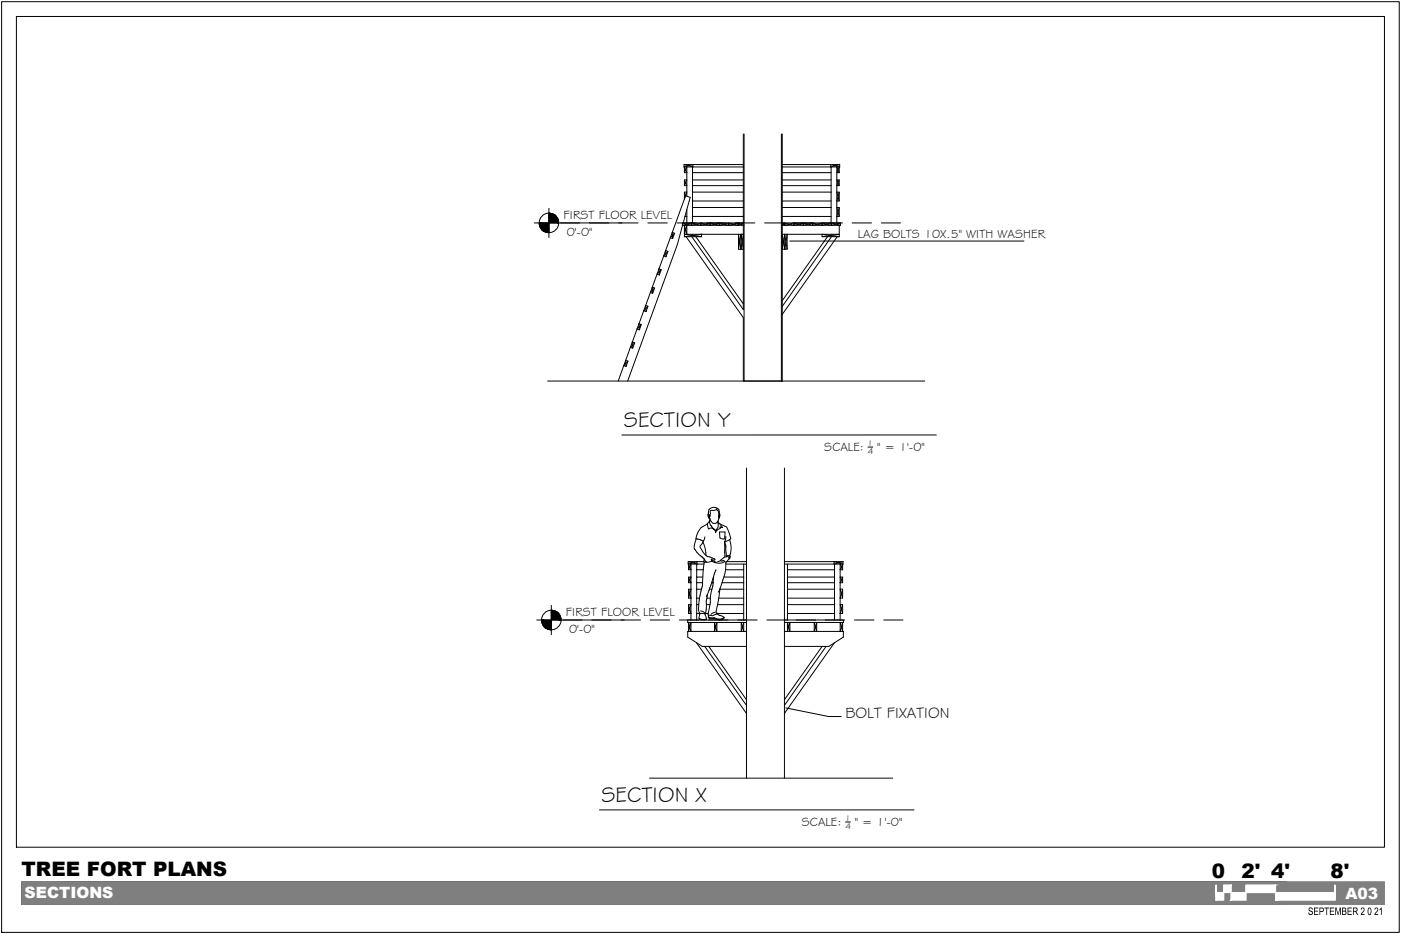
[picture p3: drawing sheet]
<svg xmlns="http://www.w3.org/2000/svg" width="457mm" height="305mm" viewBox="0 0 457 305" stroke-linecap="round" stroke-linejoin="round" font-family="sans-serif">
<!-- layer: 0 -->
<g fill="none" stroke="#000" stroke-width=".33">
<path d="M5.4 5.4h446.4v271.1h-446.4zM223.4 54.5v1.8h.7M223.4 54.5h.7v6.1M224.1 58.7h-.7v1.9h.7M224.1 54.5h18.5M226 58.7h16.6M226 54.5v6.1M226 56.3h16.6M226.1 53.7h-2.9l.2 .8M226.1 53.7h16.5M226.1 53.7v.8M242.6 54.5v6.1"/>
<path d="M242.6 43.7v10.8M255.3 58.7h15.9M255.3 54.5v13.2M255.3 53.7h15.8M255.3 54.5h15.8M255.3 56.3h15.9M255.3 43.7v10.8M271.2 54.5v6.1M273.1 56.3v2.4M218.8 77.6l-1.6 4.2M222.7 73.5l-1.7 6.3-16.2 44.6M223.4 76.5v.7h3.7"/>
<path d="M223.5 70.6l1.7-6.2-1.5-.5-4.3 11.9M223.5 70.6h.6M223.5 70.6l-.5 2.1M223.9 77.2l18.7 26.5v20.7h.2M224.1 60.6v3.4M224.1 68.4v4.3M224.1 62.7h-.7v2.2M224.1 76.5h16.9M225.8 77.2l16.8 23.8v-19.7M226 67.7h16.6M226 62.7h16.6M226 67.7v5"/>
<path d="M226 62.7v5M226 70.6h16.6M226 60.6h16.6M226 65.6h16.6M226 60.6v2.1M227.1 77.2l15.5 22M228.6 73.5h.2M229 76.5v.7h-1.9M231.7 73.5h.1M234.7 73.5h.2M237.8 73.5h.1M240.8 73.5h.1"/>
<path d="M241.8 76.5h.8M242.6 67.7v13.6M242.6 60.6v7.1M255.3 67.7h15.9M255.3 62.7h15.9M255.3 76.5v26.1M255.3 67.7v8.8M255.3 76.5h.1M255.3 70.6h15.9M255.3 60.6h15.9M255.3 65.6h15.9M256 73.5h.2"/>
<path d="M256.1 76.5h-.8v4.8h.8M256.9 76.5h16.2M259.1 73.5h.1M262.1 73.5h.1M265.2 73.5h.1M268.2 73.5h.1M270 77.2l-14.7 20.9M271.2 67.7v5M271.2 62.7v5M271.2 60.6v2.1M271.4 77.2l-16.1 22.8M273.1 60.6v2.1"/>
<path d="M273.1 65.6v2.1M273.1 70.6v2.1M273.2 77.2l-17.9 25.4M273.9 76.5v.7h-2.2h-3.4v-.7M212.2 95.5l-1.5 4.2M214.4 89.5l-1.5 4.2M216.6 83.5l-1.5 4.2M241.8 81.3h.8M203.6 119.3l-1.9 5.1M205.7 113.3l-1.5 4.3M207.9 107.4l-1.5 4.2M210.1 101.4l-1.6 4.2"/>
<path d="M255.3 102.6v21.8h-.3M227.2 175.8l2.3 .8M227.2 175.8l-.6 2.3a4.1 4.1 0 0 0 2.3 3.5l.9 .9M229.4 176.9l-1 1.5 2 2.9M229.4 176.9l.6 1.7 .4 2.7M229.5 176.6l-.1 .3M230 175.2l-.5 1.4M230.8 171a5.8 5.8 0 0 0-3.7 4.8h.1M231.2 167.7l.6 .8 .1-1a.59 .59 0 0 1-.1-.8 .59 .59 0 0 1 .8-.1h.3a1.09 1.09 0 0 1 1.3 0 1.09 1.09 0 0 1 .4 1.3l-.1 .5M231.2 167.7a.95 .95 0 0 0 .4 1.4M231.3 168.1l.1 .5M231.5 168.4l.1 .7"/>
<path d="M231.6 169.1v.1M231.6 169.2v.1M231.6 169.3v.6M231.6 169.3l1.1 1.5h.9l.6-.7M231.6 169.9l.1 1.2 1.8 2.1-.4-.4a1.21 1.21 0 0 0-1.9-.1l-.4-1.8zM233.9 166.2v-.4a1.55 1.55 0 0 1 .9 1.9M233.9 165.8a1.79 1.79 0 0 0-2 0 1.79 1.79 0 0 0-.7 1.9M234.3 170.3l1.5 1.9-.8-.2 .1 .4-1 .6-.5 .8-.1-.5a2.82 2.82 0 0 0 .8-3zM234.5 168.4v.6M234.8 168.2l-.1 .4M234.8 173.6h1.8v.5a1.48 1.48 0 0 1-.5 1.8l-1.2-.4zM234.8 167.7l-.3 .7"/>
<path d="M234.8 167.7l.1 .6-.6 2M234.9 171l.8 .3a2.28 2.28 0 0 1 2.1 2.2l.7 2.3-.8 .6-1.1 .3M236.6 176.7l.3 1.4 .2 3.3M236.6 176.7l-.1 5.1M236.9 175.1l-.3 1.6M238.1 176.1a7.7 7.7 0 0 1-.2 5.8M225.5 185.9v2.4M225.5 190.2v2.1M225.5 195.2v2.1M227.4 185.9h2.1M227.4 197.3v5M227.4 190.2h1.9"/>
<path d="M227.4 195.2h.9M227.4 184.1v13.2M227.4 192.3h1.5M227.4 188.3h1.9M227.4 197.3h.6M227.5 183.3h2.2M227.5 184.1h2.2M228.6 199.3l1.3 .6M229.5 185.9l-.2 2.4a25.3 25.3 0 0 1-1.1 7.5l-.2 3.2 .4 1.2M229.8 183.5l-.3 2.4M229.8 182.5l.6 .8M229.8 182.5l-.1 1 .3 .1 .4-.3"/>
<path d="M230.4 181.3l2.9 1.2-.3 .3-.9-.2M230.5 197.3h1.2M230.7 195.2h1.1M230.8 194.1l-.3 .6M230.8 194.1l-.6 6.3-1.8-.2M231.5 192.3h.8M232.1 182.6l.1 .5M232.1 182.6l1.7 .9M232.1 182.6h.1M232.2 183.1a1.71 1.71 0 0 1-1.8 .2M232.2 183.1a4 4 0 0 0 4.2 .2M232.2 190.2h.5"/>
<path d="M232.8 188.3h.1M232.9 188.1l-2.1 6M232.9 188.1l-.3 3.1a19.1 19.1 0 0 0-.9 6.1l-.6 3 .1 .4M233.4 199.9l-1.4 .6M233.7 185.9l-.8 2.2M234.2 197.3h8.5M234.5 195.2h8.2M234.9 192.3h7.8M234.9 192.1l-1.2 7.4 .3 .8M235.2 182.8l-1 .5M235.2 182.8a2.18 2.18 0 0 1 2.7-.9l-.1 .6a.86 .86 0 0 1-.6 .8 .86 .86 0 0 1-.9-.3l-.3-.1-.7 .2zM235.6 190.2h7.1"/>
<path d="M235.6 190.2l-1.2 3M236.2 182.9h.1M236.2 188.3h6.5M236.8 185.9h5.9M236.9 184.1h6.7M237 183.4l-.1 .3a15.2 15.2 0 0 1-1.3 6.5M237.1 181.4l.7-.1 .4 .2M237.1 181.4v.3M237.1 183.3h6.5M237.9 182.4h.2M238.2 181.5l-.1 .9zM242.7 197.3v5"/>
<path d="M242.7 184.1v13.2M256 184.1h16.2M256 183.3h16.2M257 197.3v5M257 190.2h15.3M257 195.2h15.3M257 184.1v13.2M257 185.9h15.3M257 188.3h15.3M257 192.3h15.3M257 197.3h15.3M272.3 197.3v5"/>
<path d="M272.3 184.1v13.2M274.2 185.9v2.4M274.2 190.2v2.1M274.2 195.2v2.1M224.7 206.1h-.3v1.8l4.8 3h.8M225.5 206.1h7.7M225.5 200.2v2.1M227.2 209.7l16.4 23.1M227.4 200.2h1M228.1 201.8a2.2 2.2 0 0 0 2.4 .3v-.1M228.4 200.2l-.3 1.4a1.6 1.6 0 0 0 2.4 .2l-.4-1.5M230 210.9h13.6"/>
<path d="M230 210.9l13.6 19.3M230.3 200.2h.8M231.2 201.1a1.93 1.93 0 0 0 2 .5 2.56 2.56 0 0 0 3.1-.1 1.65 1.65 0 0 1-2.7 .5l-2-.1-.4-.4zM231.2 200.7v.4M231.3 210.9l12.3 17.5M234 200.3l2.3 1.2M234 200.3l-1.5 .7-1.3-.3M234 206.1h7.9M234.1 200.2h8.6M242.7 206.1h.9M256 210.9h12.3M256 206.1h1"/>
<path d="M257 200.2h15.3M257.8 206.1h7.9M266.5 206.1h7.7M268.3 210.9l-12.3 17.4M269.6 210.9l-13.6 19.3M272.3 209.8l-16.3 23M274.2 200.2v2.1M275 206.1h.2v1.8l-4.7 3h-2.2M7.1 287.8h412.6v7.3h-412.6z"/>
</g>
<!-- layer: SectionCutEdges -->
<g fill="none" stroke="#000" stroke-width=".33">
<path d="M242.8 43.7v80.7h12.2v-80.7M271.1 53.7h2.9v.8h-2.9zM273.1 54.5v1.8h.8v-1.8M273.1 58.7h.8v1.9h-.8zM219.4 75.8l.7 .3-.6 1.8-.7-.3zM223.4 73.5h.7v3h-.7zM223.4 73.5h-.7v-.8h2.9v.8h-1.5M225.7 72.7h2.9v.8h-2.9zM228.8 72.7h2.9v.8h-2.9zM231.8 72.7h2.9v.8h-2.9zM234.9 72.7h2.9v.8h-2.9zM237.9 72.7h2.9v.8h-2.9z"/>
<path d="M241 76.5h.8v4.8h-.8zM242.6 72.7h-1.7v.8h1.7M255.3 72.7h.7v.8h-.7M256.1 76.5h.8v4.8h-.8zM256.2 72.7h2.9v.8h-2.9zM259.2 72.7h2.9v.8h-2.9zM262.2 72.7h3v.8h-3zM265.3 72.7h2.9v.8h-2.9zM268.3 72.7h2.9v.8h-2.9zM273.1 67.7h.8v2.9h-.8zM273.1 62.7h.8v2.9h-.8zM273.9 73.5h.4v-.8h-2.9v.8h2.5v3h-.8"/>
<path d="M210.7 99.7l.8 .2-.7 1.8-.7-.3zM212.9 93.7l.7 .3-.6 1.7-.8-.2zM215.1 87.7l.7 .3-.6 1.7-.8-.2zM217.2 81.8l.8 .2-.7 1.8-.7-.3zM204.2 117.6l.7 .3-.6 1.7-.7-.3zM206.4 111.6l.7 .3-.6 1.7-.8-.3zM208.5 105.6l.8 .3-.7 1.8-.7-.3zM243.6 152.7v49.6M256 152.7v49.6M224.7 184.1l-.1-.8h2.9v.8h-2M224.7 184.1h.8v1.8h-.8zM224.7 188.3h.8v1.9h-.8z"/>
<path d="M224.7 197.3h.8v2.9h-.8zM224.7 192.3h.8v2.9h-.8zM274.2 197.3h.8v2.9h-.8zM274.2 188.3h.8v1.9h-.8zM274.2 184.1h.8v1.8h-.8zM274.2 192.3h.8v2.9h-.8zM274.2 184.1h-2v-.8h2.9l-.1 .8M224.7 203.1v3h.8v-3M233.2 203.1h.8v3h-.8zM234 203.1h7.9M241.9 203.1h.8v3h-.8zM242.7 203.1h.9"/>
<path d="M243.6 202.3h-19.2v.8h8.8M243.6 202.3v51.6M256 202.3v51.6M256 203.1h1M256 202.3h19.2v.8h-.2M257 203.1h.8v3h-.8zM257.8 203.1h7.9M265.7 203.1h.8v3h-.8zM266.5 203.1h7.7M274.2 203.1h.8v3h-.8zM212 253.9h79.3"/>
</g>
<!-- layer: 0 -->
<g fill="#000" stroke="#000" stroke-width=".33">
<circle cx="232.7" cy="190.2" r=".08"/>
<circle cx="228.4" cy="200.2" r=".08"/>
</g>
<!-- layer: jts_A-1 -->
<g fill="none" stroke="#000" stroke-width=".33">
<path d="M.5 .6h456.1v303.7h-456.1zM223.2 53.7l2.9 .8M223.4 54.5l.7 1.8M223.4 58.7l.7 1.9M224.1 54.5l-.7 1.8M224.1 58.7l-.7 1.9M226.1 53.7l-2.9 .8M271.1 53.7l2.9 .8M273.1 54.5l.8 1.8M273.1 58.7l.8 1.9M273.9 54.5l-.8 1.8M273.9 58.7l-.8 1.9"/>
<path d="M274 53.7l-2.9 .8M182.9 72.7h6.3M192.4 72.7h6.3M201.9 72.7h6.3M211.4 72.7h6.4M219.4 75.8l.1 2.1M220.1 76.1l-1.3 1.5M220.9 72.7h6.4M222.7 72.7l2.9 .8M223.4 62.7l.4 1.2M223.4 73.5l.7 3M224.1 62.7l-.7 2.2"/>
<path d="M224.1 73.5l-.7 3 5.6 .7M225.6 72.7l-2.9 .8M225.7 72.7l2.9 .8M228.6 72.7l-2.9 .8M228.8 72.7l2.9 .8M229 76.5l-5.6 .7M230.5 72.7h6.3M231.7 72.7l-2.9 .8M231.8 72.7l2.9 .8M234.7 72.7l-2.9 .8M234.9 72.7l2.9 .8M237.8 72.7l-2.9 .8"/>
<path d="M237.9 72.7l2.9 .8M240 72.7h6.3M240.8 72.7l-2.9 .8M240.9 72.7l1.7 .8M242.6 72.7l-1.7 .8M242.6 76.5l-.8 4.8-.8-4.8M249.5 72.7h6.4M255.3 76.5l.8 4.8 .8-4.8M256 72.7l-.7 .8v-.8l.7 .8M256.2 72.7l2.9 .8M259.2 72.7l2.9 .8M262.1 72.7l-2.9 .8"/>
<path d="M262.2 72.7l3 .8M265.2 72.7l-3 .8M265.3 72.7l2.9 .8M265.4 72.7h-6.4l-2.8 .8M268.2 72.7l-2.9 .8M268.3 76.5l5.6 .7M268.3 72.7l2.9 .8M268.6 72.7h6.3M271.2 72.7l-2.9 .8M271.4 72.7l2.9 .8M273.1 62.7l.8 2.9M273.1 67.7l.8 2.9"/>
<path d="M273.9 62.7l-.8 2.9M273.9 67.7l-.8 2.9M273.9 76.5l-5.6 .7M274.3 72.7l-2.9 .8M278.1 72.7h6.3M287.6 72.7h6.3M210.7 99.7l.1 2M211.5 99.9l-1.4 1.5M212.9 93.7v2M213.6 94l-1.4 1.5M215.1 87.7l.1 2M215.8 88l-1.4 1.5"/>
<path d="M217.2 81.8l.1 2M218 82l-1.4 1.5M241 81.3l.8-4.8 .8 4.8M255.3 81.3l.8-4.8 .8 4.8M204.2 117.6l.1 2M204.9 117.9l-1.3 1.4M206.4 111.6v2M207.1 111.9l-1.4 1.4M208.5 105.6l.1 2.1M209.3 105.9l-1.4 1.5M178.7 124.4h123.1M224.6 183.3l2.9 .8"/>
<path d="M224.7 197.3l.8 2.9M224.7 192.3l.8 2.9M224.7 188.3l.8 1.9M224.7 184.1l.8 1.8M225.5 197.3l-.8 2.9M225.5 192.3l-.8 2.9M225.5 188.3l-.8 1.9M225.5 184.1l-.8 1.8M227.5 183.3l-2.9 .8M272.2 183.3l2.9 .8M274.2 197.3l.8 2.9M274.2 184.1l.8 1.8"/>
<path d="M274.2 188.3l.8 1.9M274.2 192.3l.8 2.9M275 184.1l-.8 1.8M275 188.3l-.8 1.9M275 192.3l-.8 2.9M275 197.3l-.8 2.9M275.1 183.3l-2.9 .8M183.7 202.3h6.2M193.1 202.3h6.4M202.6 202.3h6.4M212.2 202.3h6.3M221.7 202.3h6.3"/>
<path d="M224.7 203.1l.8 3M225.5 203.1l-.8 3M231.2 202.3h6.4M233.2 203.1l.8 3M234 203.1l-.8 3M240.7 202.3h6.4M241.9 203.1l.8 3M242.7 203.1l-.8 3M250.3 202.3h6.3M257 203.1l.8 3M257.8 203.1l-.8 3M259.8 202.3h6.4"/>
<path d="M265.7 203.1l.8 3M266.5 203.1l-.8 3M269.3 202.3h6.4M274.2 203.1l.8 3M275 203.1l-.8 3M278.9 202.3h6.3M288.4 202.3h6.3"/>
</g>
<!-- layer: A-Dimensioning -->
<path d="M283.3 145.9h1.5M305.6 141.9l-102.7 .1M195.6 264.3h102.7M275.9 268.2h1.6" fill="none" stroke="#000" stroke-width=".33"/>
<!-- layer: A-Anno-Dims -->
<g fill="#000" stroke="#000" stroke-width=".33">
<path d="M178.2 75.8l.9 .1zM179.1 69.6h.5zM179.9 199.2h.5zM178.9 205.4l1 .1z"/>
<path d="M178.2 75.8l.9 .1zM178.6 75.9h.5z"/>
<path d="M176 72.7l3.1 .5v-.5zM176 72.7l3.1 .5h-3.1z"/>
<path d="M176 73.2l3.1 .5v-.5zM176 73.2l3.1 .5h-3z"/>
<path d="M176.1 73.7l3 .5v-.5zM176.1 73.7l3 .5h-2.8z"/>
<path d="M176.3 74.2l2.8 .4v-.4zM176.3 74.2l2.8 .4h-2.5z"/>
<path d="M176.6 74.6l2.5 .4v-.4zM176.6 74.6l2.5 .4h-2.2z"/>
<path d="M176.9 75l2.2 .3v-.3zM176.9 75l2.2 .3h-1.8z"/>
<path d="M177.3 75.3l1.8 .3v-.3zM177.3 75.3l1.8 .3h-1.4z"/>
<path d="M177.7 75.6l1.4 .2v-.2zM177.7 75.6l1.4 .2z"/>
<path d="M179.1 69.6l1 .1zM179.1 69.6l1 .1z"/>
<path d="M179.1 69.7l1.5 .2zM179.1 69.7l1.5 .2h-1.5z"/>
<path d="M179.1 69.9l1.9 .3-.4-.3zM179.1 69.9l1.9 .3h-1.9z"/>
<path d="M179.1 70.2l2.3 .3-.4-.3zM179.1 70.2l2.3 .3h-2.3z"/>
<path d="M179.1 70.5l2.6 .4-.3-.4zM179.1 70.5l2.6 .4h-2.6z"/>
<path d="M179.1 70.9l2.9 .4-.3-.4zM179.1 70.9l2.9 .4h-2.9z"/>
<path d="M179.1 71.3l3.1 .5-.2-.5zM179.1 71.3l3.1 .5h-3.1z"/>
<path d="M179.1 71.8l3.2 .4-.1-.4zM179.1 71.8l3.2 .4h-3.2z"/>
<path d="M179.1 72.2l3.2 .5v-.5zM179.1 72.2l3.2 .5h-3.2z"/>
<path d="M179.9 199.2l1 .1zM179.9 199.2l1 .1z"/>
<path d="M179.9 199.3l1.5 .2zM179.9 199.3l1.5 .2h-1.5z"/>
<path d="M179.9 199.5l1.9 .3-.4-.3zM179.9 199.5l1.9 .3h-1.9z"/>
<path d="M179.9 199.8l2.3 .3-.4-.3zM179.9 199.8l2.3 .3h-2.3z"/>
<path d="M178.9 205.4l1 .1zM179.4 205.5h.5z"/>
<path d="M176.7 202.3l3.2 .5v-.5zM176.7 202.3l3.2 .5h-3.1z"/>
<path d="M176.8 202.8l3.1 .5v-.5zM176.8 202.8l3.1 .5h-3z"/>
<path d="M176.9 203.3l3 .5v-.5zM176.9 203.3l3 .5h-2.8z"/>
<path d="M177.1 203.8l2.8 .4v-.4zM177.1 203.8l2.8 .4h-2.6z"/>
<path d="M177.3 204.2l2.6 .4v-.4zM177.3 204.2l2.6 .4h-2.2z"/>
<path d="M177.7 204.6l2.2 .3v-.3zM177.7 204.6l2.2 .3h-1.9z"/>
<path d="M178 204.9l1.9 .3v-.3zM178 204.9l1.9 .3h-1.4z"/>
<path d="M178.5 205.2l1.4 .2v-.2zM178.5 205.2l1.4 .2z"/>
<path d="M179.9 200.1l2.6 .4-.3-.4zM179.9 200.1l2.6 .4h-2.6z"/>
<path d="M179.9 200.5l2.8 .4-.2-.4zM179.9 200.5l2.8 .4h-2.8z"/>
<path d="M179.9 200.9l3 .5-.2-.5zM179.9 200.9l3 .5h-3z"/>
<path d="M179.9 201.4l3.1 .4-.1-.4zM179.9 201.4l3.1 .4h-3.1z"/>
<path d="M179.9 201.8l3.2 .5-.1-.5zM179.9 201.8l3.2 .5h-3.2z"/>
</g>
<g fill="none" stroke="#000" stroke-width=".33">
<path d="M174.4 72.7h28.5M179.1 68v9.5M179.9 197.6v9.5M175.2 202.3h28.5"/>
<circle cx="179.1" cy="72.7" r="3.2"/>
<circle cx="179.9" cy="202.3" r="3.2"/>
</g>
<!-- layer: PDF_Geometry -->
<path d="M256.5 231l13.9 2.8h4.1" fill="none" stroke="#000" stroke-width=".33"/>
<!-- layer: A-CARTOUCHE -->
<path d="M7.1 287.8l444.7 7.3v-7.3zM7.1 287.8l444.7 7.3h-444.7z" fill="#817e7e" stroke="#817e7e" stroke-width=".33"/>
<!-- layer: 0 -->
<g fill="#fff" stroke="#fff" stroke-width=".33">
<path d="M435.5 288.9l.2 4.8v-4.8zM435.5 288.9l.2 4.8h-.2z"/>
<path d="M416.3 291.3v2.4l19.3-2.4zM416.3 293.7l19.3-2.4v2.4z"/>
<path d="M396.8 288.9v4.8h.2zM396.8 288.9h.2v4.8z"/>
<path d="M396.9 291.3v2.4l2.4-2.4zM396.9 293.7l2.4-2.4v2.4z"/>
<path d="M401.7 291.3v2.4l4.9-2.4zM401.7 293.7l4.9-2.4v2.4z"/>
<path d="M406.6 288.9v2.4l9.7-2.4zM406.6 291.3l9.7-2.4v2.4z"/>
<path d="M399.3 288.9v2.4l2.4-2.4zM399.3 291.3l2.4-2.4v2.4z"/>
</g>
<path d="M396.9 291.3h2.4v2.4h-2.4zM399.3 288.9h2.4v2.4h-2.4zM401.7 291.3h4.9v2.4h-4.9zM406.6 288.9h9.7v2.4h-9.7zM416.3 291.3h19.3v2.4h-19.3z" fill="none" stroke="#fff" stroke-width=".33"/>
<path d="M257.7 78.7h76.5" fill="none" stroke="#000" stroke-width=".33"/>
<g font-size="7.1">
<text x="203.6" y="139.4">SECTION Y</text>
<text x="196.3" y="261.8">SECTION X</text>
</g>
<g font-size="6.5">
<text x="7" y="286">TREE FORT PLANS</text>
<text x="395.4" y="286.4">0</text>
<text x="405.1" y="286.4">2' 4'</text>
<text x="434.2" y="286.4">8'</text>
</g>
<text font-size="5.1" x="275.9" y="234.5">BOLT FIXATION</text>
<g font-size="5.1" fill="#fff">
<text x="8" y="293.1">SECTIONS</text>
<text x="439.1" y="293.3">A03</text>
</g>
<g font-size="4">
<text x="183.9" y="71.5">FIRST FLOOR LEVEL</text>
<text x="184.9" y="76.9">0'-0&quot;</text>
<text x="279.9" y="77.6">LAG BOLTS 10X.5&quot; WITH WASHER</text>
<text x="269" y="147.2">SCALE:</text>
<text x="286.3" y="147.2">&quot; = 1'-0&quot;</text>
<text x="184.7" y="201.1">FIRST FLOOR LEVEL</text>
<text x="185.7" y="206.5">0'-0&quot;</text>
<text x="261.7" y="269.6">SCALE:</text>
<text x="279" y="269.6">&quot; = 1'-0&quot;</text>
</g>
<text font-size="3.8" x="426.8" y="298.6">SEPTEMBER 2 0 21</text>
<g font-size="2.8">
<text x="283.1" y="145.6">1</text>
<text x="283.2" y="148.2">4</text>
<text x="275.8" y="267.9">1</text>
<text x="275.9" y="270.5">4</text>
</g>
</svg>
